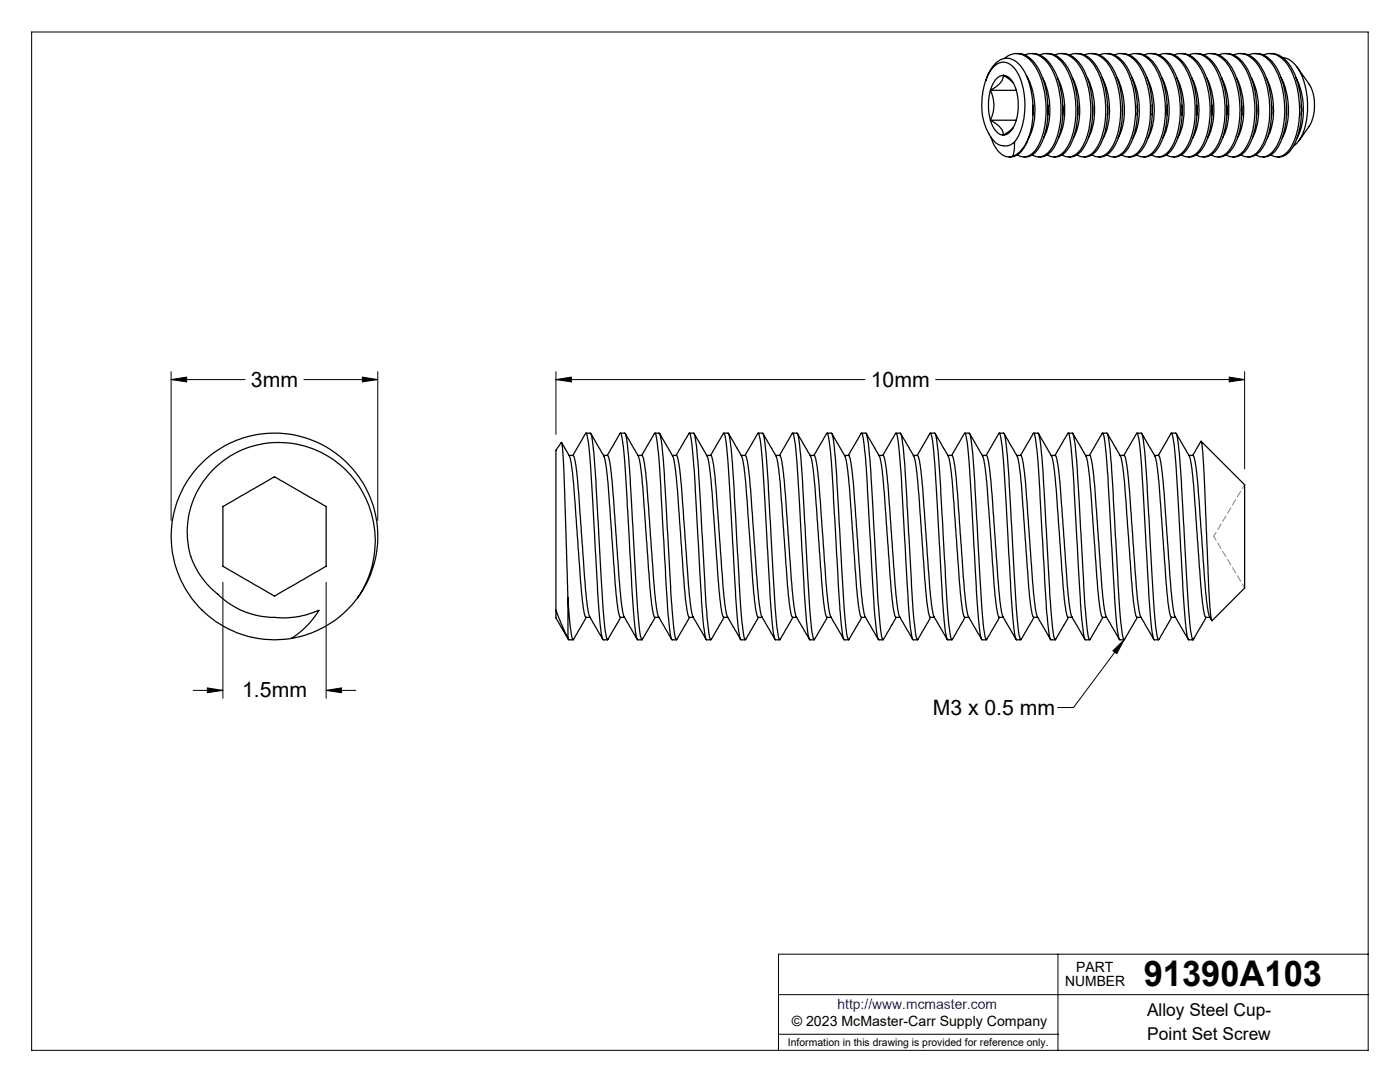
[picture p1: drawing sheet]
<svg xmlns="http://www.w3.org/2000/svg" width="279mm" height="216mm" viewBox="0 0 279 216" stroke-linecap="round" stroke-linejoin="round" font-family="sans-serif">
<g fill="none" stroke="#000" stroke-width=".2">
<path d="M6.3 6.4h266.7v203.2h-266.7zM34.1 75.7l3.2-.5v1zM34.1 75.7h14.8M34.1 74.2v29.7M60.6 75.7h14.8M72.3 75.2l3.1 .5-3.1 .5zM75.4 74.2v29.7M110.9 75.7l3.1-.5v1zM110.9 74.2v12.5M110.9 75.7h61.7M186.7 75.7h61.7M245.3 75.2l3.1 .5-3.1 .5z"/>
<path d="M248.4 74.2v19.4M44.5 116.2v23.1M65.1 116.2v23.1M38.6 137.8h5.9M41.4 137.3l3.1 .5-3.1 .4zM65.1 137.8l3.1-.5v.9zM65.1 137.8h5.9M222.1 129.9l2.2-2.2-1.4 2.7zM224.3 127.7l-10.1 13.5h-3.1M155.4 198.5h117.6M211.1 190.4v19.2M273 190.4h-117.6v19.2"/>
<path d="M155.4 206.4h55.7"/>
</g>
<path d="M248.4 96.7l-6.2 10.3M248.4 117.3l-6.2-10.3" fill="none" stroke="#808080" stroke-width=".2" stroke-dasharray="1.3 .6" stroke-dashoffset=".3"/>
<g fill="#000">
<path d="M222.1 129.9l2.2-2.2-1.4 2.7z"/>
<path d="M34.1 75.7l3.2-.5v1zM72.3 75.2l3.1 .5-3.1 .5zM65.1 137.8l3.1-.5v.9zM41.4 137.3l3.1 .5-3.1 .4z"/>
<path d="M245.3 75.2l3.1 .5-3.1 .5zM110.9 75.7l3.1-.5v1z"/>
</g>
<g fill="none" stroke="#000" stroke-width=".25">
<path d="M196.7 16.1l.7-1.6a4.2 4.2 0 0 1 3.9-2.9 5.7 5.7 0 0 1 3.8 4.2l.7 2.2 .4 3.3-.2 3.1-.6 2.7M197.7 18l-.4 2.2v2l.4 1.8M197.7 18a6.6 6.6 0 0 1 0 6M197.7 18h5.1M198.5 13.1a2.68 2.68 0 0 1 4.2 .8l1.2 2.5 .6 3.3-.1 3.6-.3 1.5-.5 1.7a3.9 3.9 0 0 1-2.2 2.5l-.4 .1a3.3 3.3 0 0 1-3.5-2.1 13.3 13.3 0 0 1 .4-13.2zM200.2 15l1 .3 .7 .7 .5 .8 .4 1.2M200.2 15l-.9 .3-.7 .7-.6 .9-.3 1.1M200.2 15l1 .6 1 .9M200.2 15a3.4 3.4 0 0 1-2.2 2.8l-.3 .2M200.4 11.7a3.5 3.5 0 0 1 5.5 .6 15.6 15.6 0 0 1 2.9 10.2 12.3 12.3 0 0 1-2.6 8 2.39 2.39 0 0 1-3.2 .4M202.8 18l.4 2.1v1.8l-.4 2.1M202.8 10.7a4.8 4.8 0 0 1 4.5 3.1 18.1 18.1 0 0 1 .3 15.3 3.4 3.4 0 0 1-3.3 2.2"/>
<path d="M204.5 11a3.7 3.7 0 0 1 4.5 1.5 17.1 17.1 0 0 1 2.4 12.9 8.2 8.2 0 0 1-2.8 5.5 2.36 2.36 0 0 1-2.6 0M204.8 15.1a13.8 13.8 0 0 1 .5 12.4M205.8 10.7a4.8 4.8 0 0 1 4.4 3.1 17.8 17.8 0 0 1 .3 15.3 3.4 3.4 0 0 1-3.2 2.2M207.5 11a3.7 3.7 0 0 1 4.3 1.3 16 16 0 0 1 2.9 10.5 11.4 11.4 0 0 1-2.7 7.8 2.43 2.43 0 0 1-3 .3M208.1 15.5a14.2 14.2 0 0 1 .2 12M208.8 10.7a4.7 4.7 0 0 1 4.3 2.8 18 18 0 0 1 .3 15.8 3.3 3.3 0 0 1-3.1 2M210.5 11a3.7 3.7 0 0 1 4.6 1.7 16.9 16.9 0 0 1 2.4 11.8 9.8 9.8 0 0 1-2.7 6.2 2.38 2.38 0 0 1-2.9 .2M211 15.5a14.2 14.2 0 0 1 .2 12M211.8 10.7a4.8 4.8 0 0 1 4.4 3.1 18.1 18.1 0 0 1 .3 15.3 3.4 3.4 0 0 1-3.2 2.2M213.4 11a3.7 3.7 0 0 1 4.5 1.5 16.6 16.6 0 0 1 2.7 11.1 11.2 11.2 0 0 1-2.7 7 2.43 2.43 0 0 1-3 .3M214 15.5a13.9 13.9 0 0 1 .2 12M214.7 10.7a4.8 4.8 0 0 1 4.4 3.1 17.8 17.8 0 0 1 .4 15.3 3.4 3.4 0 0 1-3.2 2.2"/>
<path d="M216.4 11a3.7 3.7 0 0 1 4.4 1.3 16 16 0 0 1 2.8 10.5 11.4 11.4 0 0 1-2.7 7.8 2.43 2.43 0 0 1-3 .3M217 15.5a14.2 14.2 0 0 1 .2 12M217.7 10.7a4.7 4.7 0 0 1 4.3 2.8 18.1 18.1 0 0 1 .5 15.6 3.4 3.4 0 0 1-3.3 2.2M219.4 11a3.7 3.7 0 0 1 4.5 1.5 17 17 0 0 1 2.5 12.3 9.2 9.2 0 0 1-2.8 6 2.39 2.39 0 0 1-2.7 .1M220 15.5a14.3 14.3 0 0 1 .2 12M220.7 10.7a4.8 4.8 0 0 1 4.4 3.1 17.6 17.6 0 0 1 .1 15.7 3.2 3.2 0 0 1-3 1.8M222.4 11a3.7 3.7 0 0 1 4.3 1.3 16 16 0 0 1 2.9 10.9 11.6 11.6 0 0 1-2.7 7.4 2.43 2.43 0 0 1-3 .3M222.9 15.5a14 14 0 0 1 .3 12M223.7 10.7a4.6 4.6 0 0 1 4.2 2.8 17.9 17.9 0 0 1 .5 15.6 3.5 3.5 0 0 1-3.2 2.2M225.4 11a3.7 3.7 0 0 1 4.3 1.3 16 16 0 0 1 2.9 10.5 11.1 11.1 0 0 1-2.9 7.9 2.39 2.39 0 0 1-2.9 .2M225.9 15.5a14.2 14.2 0 0 1 .2 12M226.7 10.7a4.8 4.8 0 0 1 4.4 3.1 18.1 18.1 0 0 1 .3 15.3 3.4 3.4 0 0 1-3.3 2.2"/>
<path d="M228.3 11a3.7 3.7 0 0 1 4.5 1.5 17.1 17.1 0 0 1 2.4 12.9 8.7 8.7 0 0 1-2.7 5.4 2.4 2.4 0 0 1-2.7 .1M228.9 15.5a13.9 13.9 0 0 1 .2 12M229.6 10.7a4.8 4.8 0 0 1 4.4 3.1 17.6 17.6 0 0 1 .1 15.7 3.2 3.2 0 0 1-3 1.8M231.3 11a3.7 3.7 0 0 1 4.4 1.3 16 16 0 0 1 2.8 10.9 11.1 11.1 0 0 1-2.7 7.4 2.43 2.43 0 0 1-3 .3M231.9 15.5a14.2 14.2 0 0 1 .2 12M232.6 10.7a4.6 4.6 0 0 1 4.3 2.8 17.9 17.9 0 0 1 .4 15.6 3.4 3.4 0 0 1-3.2 2.2M234.3 11a3.7 3.7 0 0 1 4.6 1.7 16.9 16.9 0 0 1 2.6 10.5 11.4 11.4 0 0 1-2.7 7.4 2.43 2.43 0 0 1-3 .3M234.8 15.5a14.2 14.2 0 0 1 .3 12M235.6 10.7a4.8 4.8 0 0 1 4.4 3.1 18.1 18.1 0 0 1 .3 15.3 3.4 3.4 0 0 1-3.2 2.2M237.2 11a3.7 3.7 0 0 1 4.6 1.5 17.1 17.1 0 0 1 2.4 12.9 8.2 8.2 0 0 1-2.9 5.5 2.36 2.36 0 0 1-2.5 0M237.8 15.5a13.9 13.9 0 0 1 .2 12M238.5 10.7a4.8 4.8 0 0 1 4.5 3.1 17.8 17.8 0 0 1 .3 15.3 3.4 3.4 0 0 1-3.2 2.2"/>
<path d="M240.2 11a3.7 3.7 0 0 1 4.4 1.3 16 16 0 0 1 2.8 10.5 11.4 11.4 0 0 1-2.7 7.8 2.43 2.43 0 0 1-3 .3M240.8 15.5a14.2 14.2 0 0 1 .2 12M241.5 10.7a4.7 4.7 0 0 1 4.3 2.8 18.1 18.1 0 0 1 .5 15.6 3.4 3.4 0 0 1-3.3 2.2M243.2 11a3.7 3.7 0 0 1 4.7 1.7 16.9 16.9 0 0 1 2.4 11.8 9.8 9.8 0 0 1-2.8 6.2 2.38 2.38 0 0 1-2.8 .2M243.8 15.5a14.3 14.3 0 0 1 .2 12M244.5 10.7a4.8 4.8 0 0 1 4.4 3.1 18.1 18.1 0 0 1 .3 15.3 3.4 3.4 0 0 1-3.2 2.2M246.2 11a3.7 3.7 0 0 1 4.3 1.3 16 16 0 0 1 2.9 10.9 11.6 11.6 0 0 1-2.7 7.4 2.43 2.43 0 0 1-3 .3M246.7 15.5a13.9 13.9 0 0 1 .2 12M247.5 10.7a4.8 4.8 0 0 1 4.4 3.1 17.8 17.8 0 0 1 .3 15.3 3.4 3.4 0 0 1-3.2 2.2M249.2 11a3.7 3.7 0 0 1 4.3 1.3 16 16 0 0 1 2.9 10.5 11.4 11.4 0 0 1-2.8 7.8 2.43 2.43 0 0 1-3 .3M249.7 15.5a14.2 14.2 0 0 1 .2 12M250.5 10.7a4.7 4.7 0 0 1 4.2 2.8 18.1 18.1 0 0 1 .5 15.6 3.4 3.4 0 0 1-3.2 2.2"/>
<path d="M252.1 11a3.7 3.7 0 0 1 4.5 1.5 17 17 0 0 1 2.6 12.3 9.2 9.2 0 0 1-2.9 6 2.4 2.4 0 0 1-2.7 .1M252.7 15.5a14.3 14.3 0 0 1 .2 12M253.4 10.7a4.8 4.8 0 0 1 4.4 3.1 17.6 17.6 0 0 1 .2 15.7 3.2 3.2 0 0 1-3.1 1.8M255.7 15.5a14 14 0 0 1 .2 12M256 11.5a5.3 5.3 0 0 1 3.9 3.7 15.4 15.4 0 0 1-.5 12.6l-.6 .8-.6 .5M258.7 15.5a14.2 14.2 0 0 1 .2 12M258.9 13.4l2.6 3.9 .6 1.6 .2 1.4v1.9l-.6 2.2-2.4 3.6M197.7 24l.2 .8 .7 1.2 .8 .7 .8 .3M197.7 24a3.9 3.9 0 0 1 2.5 3M197.7 24h5.1M197.7 27.3a5.6 5.6 0 0 0 3.2 4l1.2-.1M202.2 25.5l-2 1.5"/>
<path d="M202.5 28.4l-.1 1.4-.3 1.4M202.8 24l-.9 1.9-.9 .8-.8 .3M205.4 27.1a5.6 5.6 0 0 1-3.2 4.2h-.8M205.4 27.1l-.9 1.9-.6 .9-1 .9-.8 .4M206.1 21v1.9M209.1 21v1.9M212.1 21v1.9M215.1 21v1.9M218.1 21v1.9M221 21v1.9M224 21v1.9M227 21v1.9"/>
<path d="M229.9 21v1.9M232.9 21v1.9M235.9 21v1.9M238.9 21v1.9M241.9 21v1.9M244.8 21v1.9M247.8 21v1.9M250.8 21v1.9M253.8 21v1.9M256.8 21v1.9M259.7 21v1.9M112.1 88.3l.8 1.3a6.9 6.9 0 0 1 1.3 4.3l2 25.8a8.2 8.2 0 0 0 .7 3.5h.9"/>
<path d="M113.6 90.9h.8a9.4 9.4 0 0 1 .7 3.9l1.9 24.4a10.4 10.4 0 0 0 2.2 6.5l1.1 1.9M114.3 90.9l2.6-4.5a9 9 0 0 1 .8 4.1l1.5 27.1 .6 6.9a7.2 7.2 0 0 0 .6 3.2h.8M116.9 86.4h.9a6.5 6.5 0 0 1 .6 3.3l2.2 35a7.4 7.4 0 0 0 .6 3l2.7-4.5M117.9 86.5l1.8 3.1a6.9 6.9 0 0 1 1.4 4.3l2 25.8a8.2 8.2 0 0 0 .7 3.5h.8M120.4 90.9h.8a9.4 9.4 0 0 1 .8 3.9l1.9 24.4a10.4 10.4 0 0 0 2.2 6.5l1.1 1.9M121.2 90.9l2.6-4.5a4.8 4.8 0 0 1 .6 2.6l.7 9.1 1 19.5 .6 7.2a6.3 6.3 0 0 0 .5 2.9h.9M123.8 86.4h.9a6.5 6.5 0 0 1 .6 3.3l.5 6.3 1.7 28.4a7.6 7.6 0 0 0 .6 3.3l2.6-4.5M124.8 86.5l1.8 3.1a6 6 0 0 1 1.3 3.9l.4 3.5 1.7 22.7a8.2 8.2 0 0 0 .7 3.5M127.3 90.9h.8a12.5 12.5 0 0 1 .9 4.8l1.8 23.5a10.7 10.7 0 0 0 .8 4.2l2.5 4.2M128.1 90.9l2.6-4.5a6.4 6.4 0 0 1 .6 3.3l.6 7.9 1.3 23.5 .4 3.7a6.3 6.3 0 0 0 .5 2.9h.9M130.7 86.4h.9a15.3 15.3 0 0 1 .8 5.1l1.5 27.9 .5 5a7.6 7.6 0 0 0 .6 3.3l2.6-4.5M131.7 86.5l1.8 3.1a6 6 0 0 1 1.3 3.9l.4 4 1.7 22.6a6.3 6.3 0 0 0 .7 3.1"/>
<path d="M134.2 90.9h.8a12.5 12.5 0 0 1 .9 4.8l1.8 24a8 8 0 0 0 1 4.2l2.2 3.7M134.9 90.9l2.6-4.5a6.4 6.4 0 0 1 .7 3.3l.3 3.9 1.5 26.1 .4 5.1a6.8 6.8 0 0 0 .6 2.9h.9M137.6 86.4h.8a14.6 14.6 0 0 1 .8 5.1l1.7 28.4 .4 4.8a6.9 6.9 0 0 0 .6 3l2.6-4.5M138.5 86.5l1.8 3.1a6.9 6.9 0 0 1 1.4 4.3l.4 4.1 1.6 21.7a8.2 8.2 0 0 0 .7 3.5h.8M141.1 90.9h.8a7.1 7.1 0 0 1 .7 3.4l2 25.4a7.8 7.8 0 0 0 .9 3.9l2.3 4M141.8 90.9l2.6-4.5a7.9 7.9 0 0 1 .7 3.7l1.7 28.5 .5 6.2a6.8 6.8 0 0 0 .6 2.9h.8M144.4 86.4h.9a8.1 8.1 0 0 1 .6 3.3l1.8 30.2 .5 4.8a6.9 6.9 0 0 0 .5 3l2.7-4.5M145.4 86.5l1.8 3.1a6.9 6.9 0 0 1 1.4 4.3l2 25.8a8.2 8.2 0 0 0 .7 3.5h.8M147.9 90.9h.8a7.1 7.1 0 0 1 .8 3.4l1.9 24.9a9.9 9.9 0 0 0 1 4.4l2.3 4M148.7 90.9l2.6-4.5a9 9 0 0 1 .7 4.1l1.6 27.6 .6 6.7a6.8 6.8 0 0 0 .6 2.9h.8M151.3 86.4h.9a22 22 0 0 1 .9 6.6l1.9 31.7a7.4 7.4 0 0 0 .6 3l2.7-4.5M152.3 86.5l1.8 3.1a6.9 6.9 0 0 1 1.3 4.3l2 25.8a8.2 8.2 0 0 0 .8 3.5h.8"/>
<path d="M154.8 90.9h.8a9.4 9.4 0 0 1 .8 3.9l1.9 24.4a10.4 10.4 0 0 0 2.1 6.5l1.1 1.9M155.5 90.9l2.7-4.5a9 9 0 0 1 .7 4.1l1.5 26.5 .6 7.5a8.3 8.3 0 0 0 .6 3.2h.9M158.2 86.4h.8a6.5 6.5 0 0 1 .7 3.3l2.2 35a7.4 7.4 0 0 0 .6 3l2.6-4.5M159.1 86.5l1.8 3.1a6.7 6.7 0 0 1 1.4 4.3l2 25.8a8.2 8.2 0 0 0 .8 3.5h.8M161.7 90.9h.8a9.4 9.4 0 0 1 .8 3.9l1.8 24.4a10.7 10.7 0 0 0 .9 4.2l2.4 4.2M162.4 90.9l2.6-4.5a4.5 4.5 0 0 1 .6 2.6l.4 4.6 1.3 22.3 .6 8.9a6.3 6.3 0 0 0 .6 2.9h.9M165.1 86.4h.8a6.5 6.5 0 0 1 .6 3.3l.5 5.7 1.7 29a7.6 7.6 0 0 0 .7 3.3l2.6-4.5M166 86.5l1.8 3.1a6 6 0 0 1 1.3 3.9l.4 3.5 1.7 22.7a8.2 8.2 0 0 0 .7 3.5h.8M168.6 90.9h.8a12.5 12.5 0 0 1 .8 4.8l1.8 23.5a9.4 9.4 0 0 0 1 4.4l2.3 4M169.3 90.9l2.6-4.5a6.4 6.4 0 0 1 .6 3.3l.6 7.3 1.3 23.6 .4 4.2a6.3 6.3 0 0 0 .6 2.9h.8M171.9 86.4h.9a15.3 15.3 0 0 1 .8 5.1l1.6 27.9 .4 5.3a6.9 6.9 0 0 0 .6 3l2.7-4.5M172.9 86.5l1.8 3.1a6 6 0 0 1 1.3 3.9l2.1 26.6a6.3 6.3 0 0 0 .7 3.1h.8"/>
<path d="M175.4 90.9h.8a14.8 14.8 0 0 1 .9 5.2l1.8 23.6a8.1 8.1 0 0 0 .9 3.8l2.3 4.1M176.2 90.9l2.6-4.5a7.9 7.9 0 0 1 .7 3.7l2.1 34.7a6.8 6.8 0 0 0 .6 2.9h.9M178.8 86.4h.9a8.1 8.1 0 0 1 .6 3.3l1.8 30.2 .4 4.8a6.9 6.9 0 0 0 .6 3l2.6-4.5M179.7 86.5l1.9 3.1a6.9 6.9 0 0 1 1.3 4.3l2 25.8a8.2 8.2 0 0 0 .8 3.5h.8M182.3 90.9h.8a7.1 7.1 0 0 1 .7 3.4l2 25.4a10.3 10.3 0 0 0 2.1 6l1.1 1.9M183.1 90.9l2.6-4.5a7.9 7.9 0 0 1 .6 3.7l1.7 28.5 .5 6.2a6.8 6.8 0 0 0 .6 2.9h.9M185.7 86.4h.8a8.1 8.1 0 0 1 .7 3.3l2.2 35a7.4 7.4 0 0 0 .6 3l2.6-4.5M186.6 86.5l1.9 3.1a6.9 6.9 0 0 1 1.3 4.3l2 25.8a8.2 8.2 0 0 0 .7 3.5h.9M189.2 90.9h.8a9.4 9.4 0 0 1 .7 3.9l1.9 24.4a9.9 9.9 0 0 0 2.1 6.3l1.2 2.1M189.9 90.9l2.6-4.5a9 9 0 0 1 .8 4.1l1.5 27.1 .6 6.9a7.2 7.2 0 0 0 .6 3.2h.8M192.5 86.4h.9a22 22 0 0 1 .9 6.6l2 31.7a7.4 7.4 0 0 0 .5 3l2.7-4.5M193.5 86.5l1.8 3.1a6.9 6.9 0 0 1 1.4 4.3l2 25.8a8.2 8.2 0 0 0 .7 3.5h.8"/>
<path d="M196 90.9h.8a9.4 9.4 0 0 1 .8 3.9l1.9 24.4a10.4 10.4 0 0 0 2.2 6.5l1.1 1.9M196.8 90.9l2.6-4.5a4.8 4.8 0 0 1 .6 2.6l.7 9.1 1 19.5 .6 7.2a6.3 6.3 0 0 0 .5 2.9h.9M199.4 86.4h.9a6.5 6.5 0 0 1 .6 3.3l.5 6.3 1.7 28.4a7.6 7.6 0 0 0 .6 3.3l2.6-4.5M200.4 86.5l1.8 3.1a6.9 6.9 0 0 1 1.4 4.3l2 25.8a8.2 8.2 0 0 0 .7 3.5h.8M202.9 90.9h.8a9.4 9.4 0 0 1 .8 3.9l1.9 24.4a10.7 10.7 0 0 0 .8 4.2l2.5 4.2M203.7 90.9l2.6-4.5a4.5 4.5 0 0 1 .5 2.6l.5 4.6 1.5 27.5 .4 3.7a6.3 6.3 0 0 0 .5 2.9h.9M206.3 86.4h.9a10.6 10.6 0 0 1 .7 4.2l1.6 28.8 .5 5a7.6 7.6 0 0 0 .6 3.3l2.6-4.5M207.3 86.5l1.8 3.1a6 6 0 0 1 1.3 3.9l.4 4 1.7 22.6a6.3 6.3 0 0 0 .7 3.1h.8M209.8 90.9h.8a12.5 12.5 0 0 1 .9 4.8l1.8 23.5a9.4 9.4 0 0 0 .9 4.4l2.3 4M210.5 90.9l2.6-4.5a6.4 6.4 0 0 1 .7 3.3l.5 7.3 1.3 23.2 .4 4.6a6.3 6.3 0 0 0 .6 2.9h.9M213.2 86.4h.8a15.3 15.3 0 0 1 .8 5.1l1.6 27.9 .5 5.3a6.9 6.9 0 0 0 .6 3l2.6-4.5M214.1 86.5l1.8 3.1a6 6 0 0 1 1.3 3.9l2.2 26.6a7.3 7.3 0 0 0 .6 3.1h.8"/>
<path d="M216.7 90.9h.8M217.4 90.9l2.6-4.5a7.9 7.9 0 0 1 .7 3.7l.4 5.2 1.3 23.9 .5 5.6a6.8 6.8 0 0 0 .6 2.9h.8M217.5 90.9a7.1 7.1 0 0 1 .7 3.4l2 25.4a7.8 7.8 0 0 0 .9 3.9l2.3 4M220 86.4h.9a8.1 8.1 0 0 1 .6 3.3l1.8 30.2 .5 4.8a6.9 6.9 0 0 0 .5 3l2.7-4.5M221 86.5l1.8 3.1a6.9 6.9 0 0 1 1.4 4.3l2 25.8a8.2 8.2 0 0 0 .7 3.5h.8M223.5 90.9h.8M224.3 90.9l2.6-4.5a7.4 7.4 0 0 1 .7 3.7l1.6 28 .6 6.7a6.8 6.8 0 0 0 .6 2.9h.8M224.3 90.9a7.1 7.1 0 0 1 .8 3.4l1.9 24.9a9.9 9.9 0 0 0 1 4.4l2.3 4M226.9 86.4h.9a22 22 0 0 1 .9 6.6l1.9 31.7a7.4 7.4 0 0 0 .6 3l2.7-4.5M227.9 86.5l1.8 3.1a6.9 6.9 0 0 1 1.3 4.3l2 25.8a8.2 8.2 0 0 0 .8 3.5h.8M230.4 90.9h.8a9.4 9.4 0 0 1 .8 3.9l1.9 24.4a10.4 10.4 0 0 0 2.1 6.5l1.1 1.9M231.1 90.9l2.7-4.5a9 9 0 0 1 .7 4.1l1.5 26.5 .6 7.5a8.3 8.3 0 0 0 .6 3.2h.9"/>
<path d="M233.8 86.4h.8a6.5 6.5 0 0 1 .7 3.3l2.2 35a7.4 7.4 0 0 0 .6 3M234.7 86.5l1.8 3.1a6.7 6.7 0 0 1 1.4 4.3l2 25.8a8.2 8.2 0 0 0 .8 3.5M237.3 90.9h.8a9.4 9.4 0 0 1 .8 3.9l1.8 24.4a10.7 10.7 0 0 0 .9 4.2l.2 .4M238 90.9l1.7-2.8 .3 2 .3 4.4 1 23.6 .3 4.5 .3 1.2M239.7 88.1l8.7 8.6v20.6l-6.5 6.6M44.5 101.1l10.3-6 8.5 4.9 1.8 1.1v11.9l-10.3 6-5.8-3.4-4.5-2.6zM71.4 119.3a19.7 19.7 0 0 0-14.6-31 17.9 17.9 0 0 0-18.6 23.2 18.4 18.4 0 0 0 6.3 8 17.2 17.2 0 0 0 11.5 3.8 17.4 17.4 0 0 0 7.6-1.5 17.3 17.3 0 0 1-5.4 5.6M71.4 119.3a20.6 20.6 0 0 0-9.2-31.5 20.6 20.6 0 0 0-28 17.2 20.6 20.6 0 0 0 24 22.4M71.4 119.3a20.9 20.9 0 0 1-13.2 8.1M113.3 119.3l.5 5.4a7.4 7.4 0 0 0 .6 3l2.6-4.5M113.3 119.3l-1-28.9a3.5 3.5 0 0 0-.3-2.1l-1.1 1.6v31.9M113.3 119.3v8.1"/>
<path d="M40.3 121.7h.1M110.9 121.8v.7a1.73 1.73 0 0 0 .5 1.6l2 3.5M110.9 121.8l2.4 5.6M113.3 127.4l.2 .3h.9M130.7 123.2h.8M137.6 123.2h.8M240.7 123.2h.8M240.7 123.2l-2.6 4.5"/>
</g>
<text font-size="7.1" x="228.3" y="196.8">91390A103</text>
<g font-size="4.2">
<text x="50.1" y="77.1">3mm</text>
<text x="173.8" y="77.1">10mm</text>
<text x="48.3" y="139.2">1.5mm</text>
<text x="186.1" y="142.7">M3 x 0.5 mm</text>
</g>
<g font-size="3.5">
<text x="228.9" y="202.8">Alloy Steel Cup-</text>
<text x="229" y="207.5">Point Set Screw</text>
</g>
<g font-size="2.8">
<text x="212.6" y="196.8">NUMBER</text>
<text x="214.8" y="194">PART</text>
<text x="158" y="204.8">© 2023 McMaster-Carr Supply Company</text>
</g>
<text font-size="2.8" fill="#00f" x="167.1" y="201.4">http://www.mcmaster.com</text>
<text font-size="2.1" x="157.3" y="208.6">Information in this drawing is provided for reference only.</text>
</svg>
